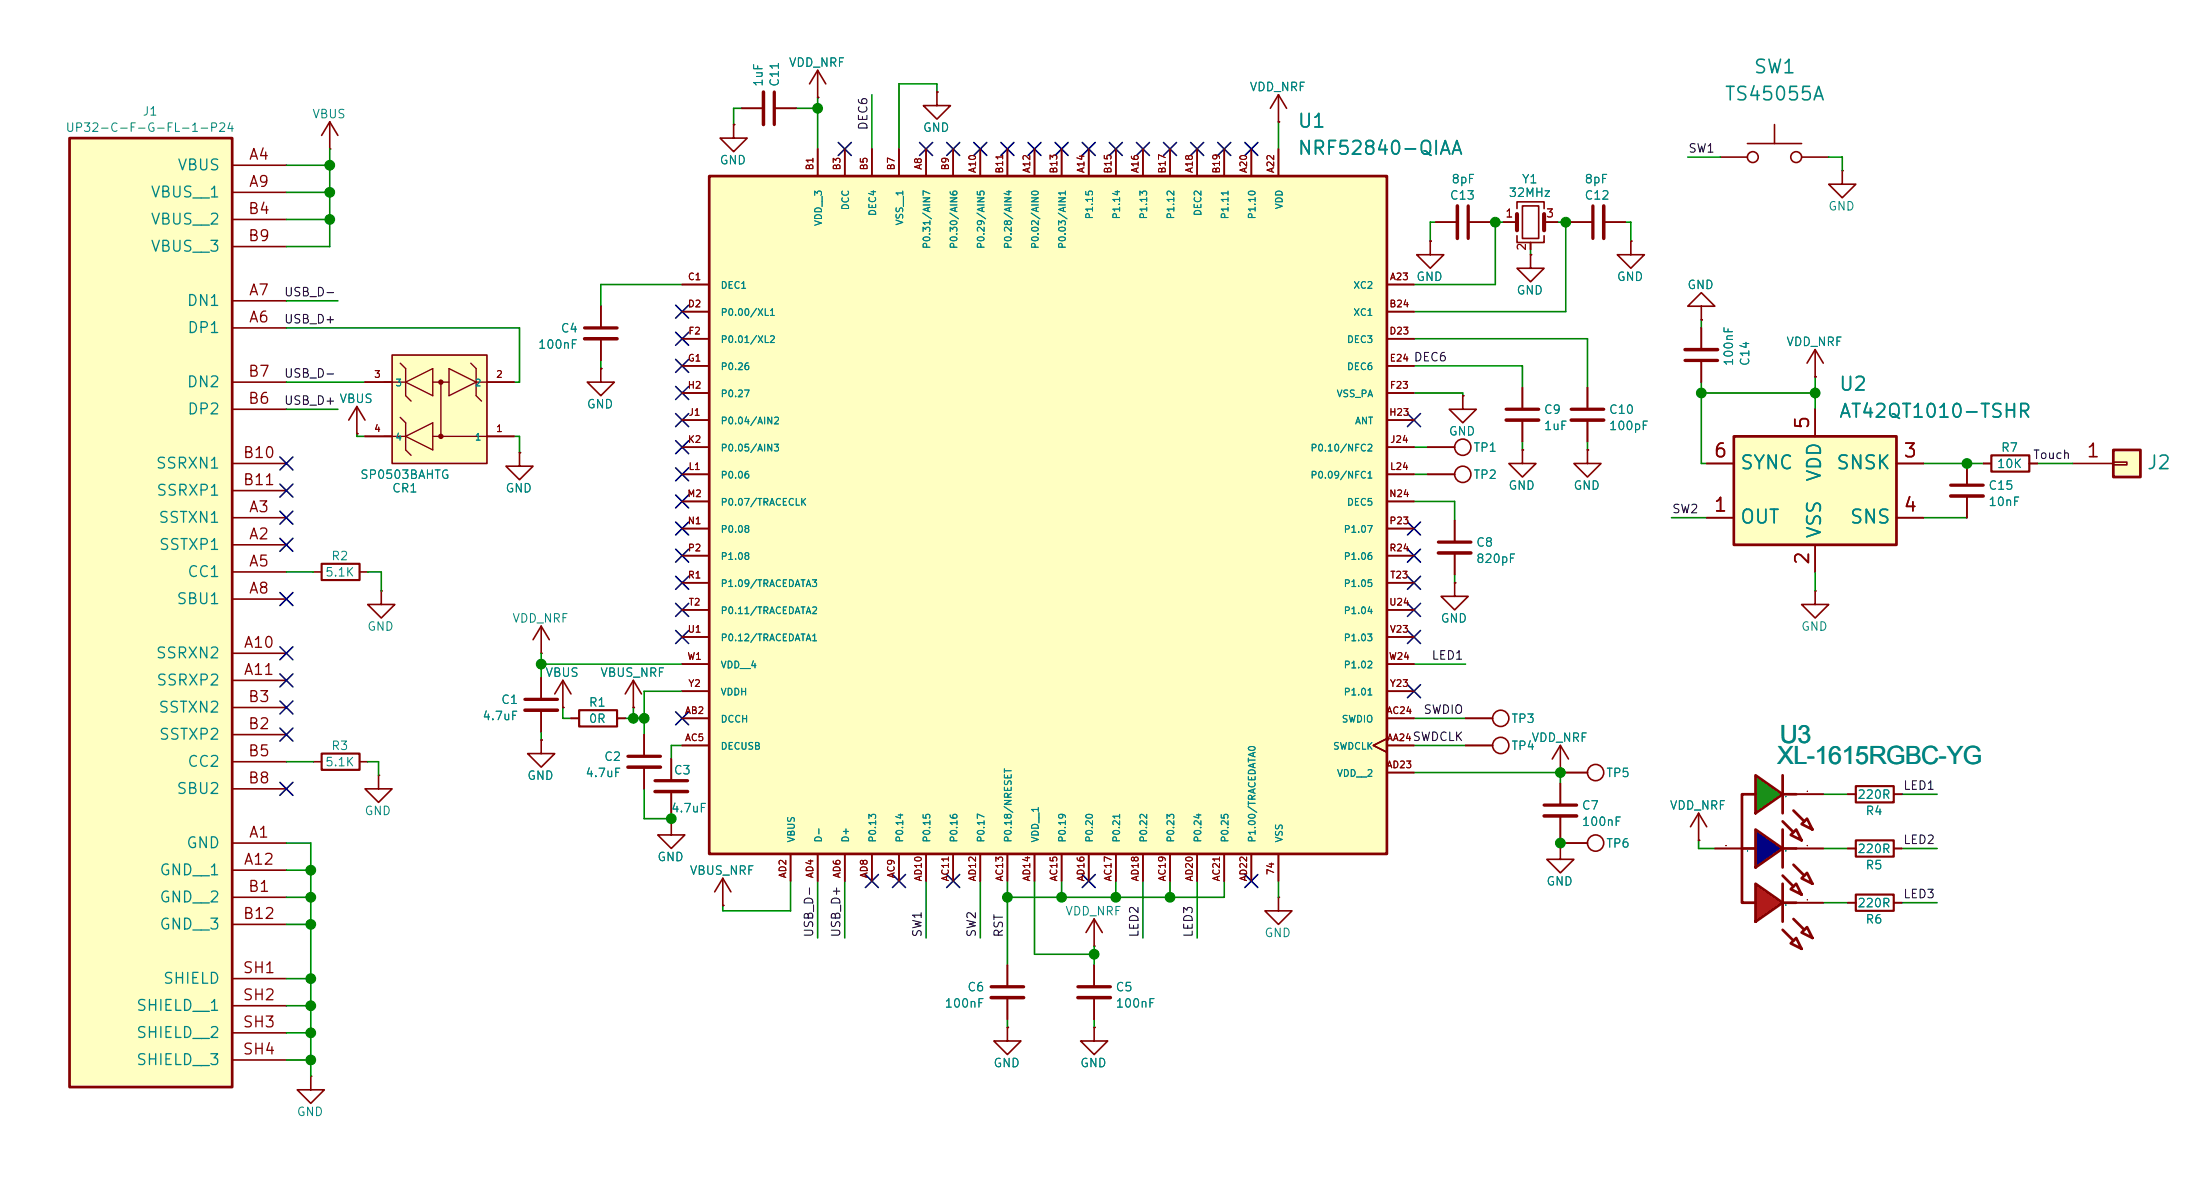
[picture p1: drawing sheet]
<svg xmlns="http://www.w3.org/2000/svg" width="206mm" height="112mm" viewBox="0 0 206 112" stroke-linecap="round" stroke-linejoin="round" font-family="sans-serif">
<g fill="none" stroke="#840000" stroke-width=".15">
<path d="M76.6 9.1h.1M76.6 6.6l-.7 1.3M76.6 6.6l.8 1.3M76.6 6.6v2.5M35.7 55.4v1.2h1.3l-1.3 1.3-1.2-1.3h1.2M35.7 55.4h.1M50.7 58.7v2.5M50.7 58.7l-.7 1.2M50.7 58.7l.8 1.2M133.8 41.9h2.5M133.8 44.4h2.5M35.5 72.6v1.3h1.2l-1.2 1.3-1.3-1.3h1.3"/>
<path d="M35.5 72.6h.1M50.7 61.2h.1M50.7 69.3v1.3h1.3l-1.3 1.3-1.3-1.3h1.3M50.7 69.3h.1M50.7 63.5v2M50.7 66.5v2.1M53.5 67.3h.8M57.8 67.3h.8M62.9 76.9v1.3h1.3l-1.3 1.3-1.3-1.3h1.3M62.9 76.9h.1"/>
<circle cx="137.1" cy="41.9" r=".76"/>
<circle cx="137.1" cy="44.4" r=".76"/>
</g>
<path d="M49.2 65.5h3" fill="none" stroke="#840000" stroke-width=".3"/>
<path d="M49.2 66.5h3" fill="none" stroke="#840000" stroke-width=".33"/>
<path d="M54.3 66.5h3.5v1.6h-3.5z" fill="none" stroke="#840000" stroke-width=".2"/>
<path d="M66.5 16.5h63.5v63.5h-63.5z" fill="#ffffc2"/>
<path d="M66.5 16.5h63.5v63.5h-63.5z" fill="none" stroke="#840000" stroke-width=".25"/>
<g fill="none" stroke="#840000" stroke-width=".15">
<path d="M76.6 14v2.5M79.2 14v2.5M81.7 14v2.5M84.2 14v2.5M86.8 14v2.5M89.3 14v2.5M91.9 14v2.5M94.4 14v2.5M96.9 14v2.5M99.5 14v2.5M102 14v2.5M104.6 14v2.5"/>
<path d="M107.1 14v2.5M109.6 14v2.5M112.2 14v2.5M114.7 14v2.5M117.3 14v2.5M119.8 14v2.5M63.9 26.7h2.6M63.9 29.2h2.6M63.9 31.7h2.6M63.9 34.3h2.6M63.9 36.8h2.6M63.9 39.4h2.6"/>
<path d="M130 26.7h2.5M130 29.2h2.5M130 31.7h2.5M130 34.3h2.5M130 36.8h2.5M130 39.4h2.5M63.9 41.9h2.6M63.9 44.4h2.6M63.9 47h2.6M63.9 49.5h2.6M63.9 52.1h2.6M63.9 54.6h2.6"/>
<path d="M63.9 57.1h2.6M63.9 59.7h2.6M130 41.9h2.5M130 44.4h2.5M130 47h2.5M130 49.5h2.5M130 52.1h2.5M130 54.6h2.5M130 57.1h2.5M130 59.7h2.5M29.4 71.4h.7M33.7 71.4h.8"/>
<path d="M52.7 66.3h.1M52.7 63.7l-.7 1.3M52.7 63.7l.8 1.3M52.7 63.7v2.6M59.3 66.3h.1M59.3 63.7l-.7 1.3M59.3 63.7l.8 1.3M59.3 63.7v2.6M60.4 68.8v2.1M60.4 71.9v2M63.9 69.8h2.6M63.9 67.3h2.6"/>
<path d="M63.9 62.2h2.6M63.9 64.8h2.6M74.1 80v2.5M76.6 80v2.5M79.2 80v2.5M81.7 80v2.5M84.2 80v2.5M86.8 80v2.5M89.3 80v2.5M91.9 80v2.5M94.4 80v2.5M96.9 80v2.5"/>
<path d="M99.5 80v2.5M102 80v2.5M104.6 80v2.5M107.1 80v2.5M109.6 80v2.5M112.2 80v2.5M114.7 80v2.5M117.3 80v2.5M119.8 80v2.5M130 69.2l-1.3 .6 1.3 .7M130 69.8h2.5M130 67.3h2.5"/>
<path d="M130 72.4h2.5M130 62.2h2.5M130 64.8h2.5M119.8 84.1v1.2h1.3l-1.3 1.3-1.3-1.3h1.3M119.8 84.1h.1"/>
</g>
<path d="M58.8 70.9h3.1" fill="none" stroke="#840000" stroke-width=".3"/>
<path d="M58.8 71.9h3.1" fill="none" stroke="#840000" stroke-width=".33"/>
<path d="M30.1 70.6h3.6v1.5h-3.6z" fill="none" stroke="#840000" stroke-width=".2"/>
<path d="M6.5 12.9h15.3v88.9h-15.3z" fill="#ffffc2"/>
<path d="M6.5 12.9h15.3v88.9h-15.3z" fill="none" stroke="#840000" stroke-width=".25"/>
<g fill="none" stroke="#840000" stroke-width=".15">
<path d="M21.8 15.5h5M21.8 18h5M30.9 14h.1M30.9 11.4l-.8 1.3M30.9 11.4l.8 1.3M30.9 11.4v2.6M68.7 11.7v1.2h-1.2l1.2 1.3 1.3-1.3h-1.3M68.7 11.7h.1M87.8 8.6v1.3h1.3l-1.3 1.3-1.3-1.3h1.3M87.8 8.6h.1M21.8 30.7h5M21.8 28.2h5"/>
<path d="M21.8 20.6h5M21.8 38.3h5M21.8 35.8h5M21.8 23.1h5M56.3 34.5v1.3h1.3l-1.3 1.3-1.3-1.3h1.3M56.3 34.5h.1M56.3 28.7v2M56.3 31.7v2.1M21.8 51h5M21.8 48.5h5M21.8 53.6h5M21.8 56.1h5"/>
<path d="M21.8 43.4h5M21.8 46h5M48.7 42.4v1.3h1.3l-1.3 1.2-1.3-1.2h1.3M48.7 42.4h.1M21.8 79h5M21.8 61.2h5M21.8 63.7h5M21.8 68.8h5M21.8 66.3h5M21.8 71.4h5M21.8 73.9h5M21.8 81.5h5"/>
<path d="M21.8 84.1h5M21.8 86.6h5M21.8 91.7h5M21.8 94.2h5M21.8 96.8h5M21.8 99.3h5M29.1 100.8v1.3h1.3l-1.3 1.3-1.2-1.3h1.2M29.1 100.8h.1"/>
</g>
<path d="M54.8 30.7h3" fill="none" stroke="#840000" stroke-width=".3"/>
<path d="M54.8 31.7h3" fill="none" stroke="#840000" stroke-width=".33"/>
<path d="M36.7 33.3h8.9v10.1h-8.9z" fill="#ffffc2"/>
<path d="M36 35.8h2M37.5 39.1l.5 .5v2.6l.5 .5M37.5 34l.5 .5v2.6l.5 .5M38 35.8l2.6-1.3v2.6zM40.6 35.8h1.5M41.3 35.8v5.1M42.1 34.5l2.5 1.3-2.5 1.3zM44.1 34l.5 .5v2.6l.5 .5M44.6 35.8h1M36 40.9h2M38 40.9l2.6-1.3v2.6zM40.6 40.9h5" fill="none" stroke="#840000" stroke-width=".13"/>
<g fill="none" stroke="#840000" stroke-width=".25">
<circle cx="41.3" cy="35.8" r=".13"/>
<circle cx="41.3" cy="40.9" r=".13"/>
</g>
<g fill="none" stroke="#840000" stroke-width=".15">
<path d="M69.5 10.1h2M72.6 10.1h2M119.8 11.4h.1M119.8 8.9l-.8 1.2M119.8 8.9l.8 1.2M119.8 8.9v2.5M142.2 19.5v-.6h2.5v.6M142.7 19.3h1.5v3h-1.5zM33.4 38.1l-.7 1.3M33.4 38.1l.8 1.3M33.4 38.1v2.5M34.2 35.8h2.5"/>
<path d="M36.7 33.3h8.9v10.1h-8.9zM45.6 35.8h2.6M134 22.6v1.3h-1.2l1.2 1.2 1.3-1.2h-1.3M134 22.6h.1M134.5 20.8h2.1M137.6 20.8h2M140.9 20.8h1.3M142.2 22.1v.6h2.5v-.6M142.7 36.3v2M142.7 39.4v2M143.4 23.9v1.2h1.3l-1.3 1.3-1.2-1.3h1.2M143.4 23.9h.1"/>
<path d="M143.4 22.7v.7M144.7 20.8h1.3M147.2 20.8h2.1M150.3 20.8h2M152.8 22.6v1.3h1.3l-1.3 1.2-1.2-1.2h1.2M152.8 22.6h.1M29.4 53.6h.7M33.4 40.6h.1M33.7 53.6h.8M34.2 40.9h2.5M45.6 40.9h2.6M62.9 71.1v2"/>
<path d="M62.9 74.2v2M173.1 79.5h.8M173.1 74.4h.8M177.5 79.5h.7M177.5 74.4h.7M67.7 84.8h.1M67.7 82.3l-.7 1.3M67.7 82.3l.8 1.3M67.7 82.3v2.5M94.4 96.3v1.2h1.3l-1.3 1.3-1.3-1.3h1.3M94.4 96.3h.1M94.4 90.4v2"/>
<path d="M94.4 93.5v2M102.5 88.6h.1M102.5 96.3v1.2h1.3l-1.3 1.3-1.2-1.3h1.2M102.5 96.3h.1M102.5 86.1v2.5M102.5 90.4v2M102.5 93.5v2M102.5 86.1l-.7 1.3M102.5 86.1l.8 1.3M173.1 84.6h.8M177.5 84.6h.7"/>
</g>
<path d="M30.1 52.8h3.6v1.5h-3.6zM173.9 78.7h3.6v1.6h-3.6zM173.9 73.6h3.6v1.6h-3.6zM173.9 83.8h3.6v1.5h-3.6z" fill="none" stroke="#840000" stroke-width=".2"/>
<path d="M72.6 8.6v3.1M137.6 19.3v3M149.3 19.3v3M141.1 38.3h3.1M61.4 73.1h3M92.9 92.4h3M101 92.4h3.1" fill="none" stroke="#840000" stroke-width=".3"/>
<path d="M71.5 8.6v3.1M136.6 19.3v3M150.3 19.3v3M141.1 39.4h3.1M61.4 74.2h3M92.9 93.5h3M101 93.5h3.1" fill="none" stroke="#840000" stroke-width=".33"/>
<path d="M142.2 20.1v1.5M144.7 20.1v1.5" fill="none" stroke="#840000" stroke-width=".38"/>
<path d="M164.5 82.8l2.5 1.8-2.5 1.7z" fill="#f00"/>
<path d="M164.5 77.7l2.5 1.8-2.5 1.8z" fill="#0000f1"/>
<path d="M164.5 72.6l2.5 1.8-2.5 1.8z" fill="#00ef00"/>
<g fill="none" stroke="#840000" stroke-width=".25">
<path d="M163.2 79.5v5.1h1.3M163.2 79.5h1.3M164.5 74.4h-1.3v5.1M164.5 77.7l2.5 1.8-2.5 1.8zM164.5 72.6l2.5 1.8-2.5 1.8zM167 72.6v3.6M167 77.7v3.6M167 79.5h1.3M167 74.4h1.3M167.8 78.2l.5-.5 .5 1zM168.8 77.2l.5-.5 .5 1zM164.5 82.8l2.5 1.8-2.5 1.7z"/>
<path d="M167 82.8v3.5M167 84.6h1.3M167.8 88.4l.5-.5 .5 1zM168.3 82.8l.5 1-1-.5zM168.8 87.4l.5-.5 .5 1zM168.8 82.3l.5-.5 .5 1z"/>
</g>
<g fill="#840000" stroke="#840000" stroke-width=".25">
<path d="M168.1 86.1l1 1z"/>
<path d="M168.1 81l1 1z"/>
<path d="M168.1 75.9l1 1z"/>
<path d="M167 87.1l1.1 1z"/>
<path d="M167 82l1.1 1z"/>
<path d="M167 76.9l1.1 1.1z"/>
</g>
<g fill="none" stroke="#840000" stroke-width=".15">
<path d="M161.2 14.7h2.5M163.7 13.4h5.1M166.3 11.7v1.7M168.8 14.7h2.6M172.6 16v1.3h1.3l-1.3 1.2-1.2-1.2h1.2M172.6 16h.1M137.1 37.1v1.2h1.2l-1.2 1.3-1.3-1.3h1.3M137.1 37.1h.1M148.8 36.3v2M148.8 39.4v2M159.4 28.7h1.3l-1.3-1.3-1.2 1.3h1.2v1.3M159.4 30h.1"/>
<path d="M159.4 30.7v2.1M159.4 33.8v2M170.1 35.3h.1M170.1 32.8l-.8 1.2M170.1 32.8l.8 1.2M170.1 32.8v2.5M137.3 69.8h2.6M137.3 67.3h2.6M146.2 79.2v1.3h1.3l-1.3 1.3-1.3-1.3h1.3M146.2 79.2h.1M146.2 72.4h.1M146.2 79h2.6"/>
<path d="M146.2 69.8l-.7 1.3M146.2 69.8l.8 1.3M146.2 69.8v2.6M146.2 73.4v2M146.2 76.4v2.1M146.2 72.4h2.6M159.2 78.7h.1M159.2 76.2l-.8 1.3M159.2 76.2l.7 1.3M159.2 76.2v2.5M160.7 79.5h2.5M168.3 79.5h2.6"/>
<path d="M168.3 74.4h2.6M168.3 84.6h2.6"/>
<circle cx="164.3" cy="14.7" r=".51"/>
<circle cx="168.3" cy="14.7" r=".51"/>
<circle cx="140.6" cy="67.3" r=".76"/>
<circle cx="140.6" cy="69.8" r=".76"/>
<circle cx="149.5" cy="79" r=".76"/>
<circle cx="149.5" cy="72.4" r=".76"/>
</g>
<path d="M147.2 38.3h3.1M157.9 33.8h3M144.7 75.4h3" fill="none" stroke="#840000" stroke-width=".3"/>
<path d="M147.2 39.4h3.1M157.9 32.8h3M144.7 76.4h3" fill="none" stroke="#840000" stroke-width=".33"/>
<path d="M162.5 40.9h15.2v10.1h-15.2z" fill="#ffffc2"/>
<path d="M162.5 40.9h15.2v10.1h-15.2z" fill="none" stroke="#840000" stroke-width=".25"/>
<g fill="none" stroke="#840000" stroke-width=".15">
<path d="M170.1 38.3v2.6M136.3 54.6v1.3h1.3l-1.3 1.2-1.3-1.2h1.3M136.3 54.6h.1M136.3 48.8v2M136.3 51.8v2M159.9 48.5h2.6M159.9 43.4h2.6M170.1 55.4v1.2h1.3l-1.3 1.3-1.3-1.3h1.3M170.1 55.4h.1M170.1 51v2.6M177.7 48.5h2.6M177.7 43.4h2.6"/>
<path d="M184.3 43.4v2.1M184.3 46.5v2M185.8 43.4h.8M190.2 43.4h.7"/>
</g>
<path d="M134.8 50.8h3M182.8 45.5h3" fill="none" stroke="#840000" stroke-width=".3"/>
<path d="M134.8 51.8h3M182.8 46.5h3" fill="none" stroke="#840000" stroke-width=".33"/>
<path d="M186.6 42.7h3.6v1.5h-3.6z" fill="none" stroke="#840000" stroke-width=".2"/>
<path d="M198 42.2h2.6v2.5h-2.6z" fill="#ffffc2"/>
<path d="M198 42.2h2.6v2.5h-2.6z" fill="none" stroke="#840000" stroke-width=".25"/>
<g fill="none" stroke="#840000" stroke-width=".15">
<path d="M68.7 11.7h.1M69.5 10.1h2M72.6 10.1h2M76.6 9.1h.1M76.6 14v2.5M79.2 14v2.5M81.7 14v2.5M84.2 14v2.5M86.8 14v2.5M87.8 8.6h.1M89.3 14v2.5M91.9 14v2.5"/>
<path d="M94.4 14v2.5M96.9 14v2.5M99.5 14v2.5M102 14v2.5M104.6 14v2.5M107.1 14v2.5M109.6 14v2.5M112.2 14v2.5M114.7 14v2.5M117.3 14v2.5M119.8 11.4h.1M119.8 14v2.5"/>
<path d="M34.2 35.8h2.5M45.6 35.8h2.6M56.3 34.5h.1M56.3 28.7v2M56.3 31.7v2.1M63.9 26.7h2.6M63.9 29.2h2.6M63.9 31.7h2.6M63.9 34.3h2.6M63.9 36.8h2.6M63.9 39.4h2.6M130 26.7h2.5"/>
<path d="M130 29.2h2.5M130 31.7h2.5M130 34.3h2.5M130 36.8h2.5M130 39.4h2.5M134 22.6h.1M134.5 20.8h2.1M137.1 37.1h.1M137.6 20.8h2M140.9 20.8h1.3M142.7 36.3v2M142.7 39.4v2"/>
<path d="M143.4 23.9h.1M143.4 22.7v.7M144.7 20.8h1.3M147.2 20.8h2.1M148.8 36.3v2M148.8 39.4v2M150.3 20.8h2M152.8 22.6h.1M159.4 30h.1M159.4 30.7v2.1M159.4 33.8v2M170.1 35.3h.1"/>
<path d="M170.1 38.3v2.6M33.4 40.6h.1M34.2 40.9h2.5M45.6 40.9h2.6M48.7 42.4h.1M63.9 41.9h2.6M63.9 44.4h2.6M63.9 47h2.6M63.9 49.5h2.6M63.9 52.1h2.6M63.9 54.6h2.6M63.9 57.1h2.6"/>
<path d="M63.9 59.7h2.6M130 41.9h2.5M130 44.4h2.5M130 47h2.5M130 49.5h2.5M130 52.1h2.5M130 54.6h2.5M130 57.1h2.5M130 59.7h2.5M133.8 41.9h2.5M133.8 44.4h2.5M136.3 54.6h.1"/>
<path d="M136.3 48.8v2M136.3 51.8v2M142.7 42.2v1.2h1.2l-1.2 1.3-1.3-1.3h1.3M142.7 42.2h.1M148.8 42.2v1.2h1.2l-1.2 1.3-1.3-1.3h1.3M148.8 42.2h.1M159.9 43.4h2.6M159.9 48.5h2.6M170.1 51v2.6M177.7 43.4h2.6M177.7 48.5h2.6M184.3 43.4v2.1"/>
<path d="M184.3 46.5v2M185.8 43.4h.8M190.2 43.4h.7M194.2 43.4h3.8M198 43.3h1.3v.2h-1.3zM50.7 69.3h.1M50.7 63.5v2M50.7 66.5v2.1M52.7 66.3h.1M53.5 67.3h.8M57.8 67.3h.8M59.3 66.3h.1"/>
<path d="M60.4 68.8v2.1M60.4 71.9v2M62.9 76.9h.1M62.9 71.1v2M62.9 74.2v2M63.9 69.8h2.6M63.9 67.3h2.6M63.9 62.2h2.6M63.9 64.8h2.6M74.1 80v2.5M76.6 80v2.5M79.2 80v2.5"/>
<path d="M81.7 80v2.5M84.2 80v2.5M86.8 80v2.5M89.3 80v2.5M91.9 80v2.5M94.4 80v2.5M96.9 80v2.5M99.5 80v2.5M102 80v2.5M104.6 80v2.5M107.1 80v2.5M109.6 80v2.5"/>
<path d="M112.2 80v2.5M114.7 80v2.5M117.3 80v2.5M119.8 80v2.5M130 69.2l-1.3 .6 1.3 .7M130 69.8h2.5M130 67.3h2.5M130 72.4h2.5M130 62.2h2.5M130 64.8h2.5M137.3 69.8h2.6M137.3 67.3h2.6"/>
<path d="M146.2 72.4h.1M146.2 79.2h.1M146.2 72.4h2.6M146.2 73.4v2M146.2 76.4v2.1M146.2 79h2.6M159.2 78.7h.1M160.7 79.5h2.5M168.3 79.5h2.6M168.3 74.4h2.6M173.1 79.5h.8M173.1 74.4h.8"/>
<path d="M177.5 79.5h.7M177.5 74.4h.7M67.7 84.8h.1M94.4 96.3h.1M94.4 90.4v2M94.4 93.5v2M102.5 96.3h.1M102.5 90.4v2M102.5 93.5v2M168.3 84.6h2.6M173.1 84.6h.8M177.5 84.6h.7"/>
</g>
<g fill="none" stroke="#008400" stroke-width=".15">
<path d="M26.8 15.5h4.1M26.8 18h4.1M30.9 14v9.1h-4.1M69.5 10.1h-.8v1.6M74.6 10.1h2M76.6 9.1v4.9M81.7 8.9v5.1M87.8 8.6v-.7h-3.6v6.1M119.8 11.4v2.6M158.2 14.7h3M171.4 14.7h1.2v1.3M26.8 28.2h4.9"/>
<path d="M26.8 38.3h4.9M26.8 20.6h4.1M26.8 35.8h7.4M26.8 30.7h21.9v5.1h-.5M56.3 33.8v.7M63.9 26.7h-7.6v2M132.5 34.3h10.2v2M132.5 31.7h16.3v4.6M132.5 36.8h4.6v.3M134.5 20.8h-.5v1.8M139.6 20.8h1.3M140.1 20.8v5.9h-7.6"/>
<path d="M143.4 23.4v.5M146 20.8h1.2M146.7 20.8v8.4h-14.2M152.3 20.8h.5v1.8M159.4 35.8v7.6h.5M159.4 30v.7M159.4 36.8h10.7M170.1 35.3v3M26.8 53.6h2.6M33.4 40.6v.3h.8M34.5 53.6h1.2v1.8M48.2 40.9h.5v1.5"/>
<path d="M132.5 47h3.8v1.8M132.5 44.4h1.3M132.5 41.9h1.3M136.3 53.8v.8M142.7 41.4v.8M148.8 41.4v.8M156.6 48.5h3.3M170.1 53.6v1.8M180.3 43.4h5.5M180.3 48.5h4M190.9 43.4h3.3M26.8 71.4h2.6"/>
<path d="M26.8 79h2.3v21.8M34.5 71.4h1v1.2M50.7 62.2h13.2M50.7 61.2v2.3M50.7 68.6v.7M52.7 66.3v1h.8M58.6 67.3h1.8M59.3 66.3v1M60.4 73.9v2.8h2.5M62.9 76.2v.7M63.9 69.8h-1v1.3M63.9 64.8h-3.5v4"/>
<path d="M132.5 62.2h4.8M132.5 67.3h4.8M132.5 72.4h13.7v1M132.5 69.8h4.8M146.2 78.5v.7M159.2 78.7v.8h1.5M170.9 79.5h2.2M170.9 74.4h2.2M178.2 79.5h3.3M178.2 74.4h3.3M26.8 84.1h2.3M26.8 81.5h2.3"/>
<path d="M26.8 86.6h2.3M26.8 94.2h2.3M26.8 91.7h2.3M26.8 96.8h2.3M26.8 99.3h2.3M74.1 82.5v2.8h-6.4v-.5M76.6 82.5v5.4M79.2 82.5v5.4M86.8 82.5v5.4M91.9 82.5v5.4M94.4 82.5v7.9M94.4 95.5v.8"/>
<path d="M96.9 82.5v6.9h5.6M99.5 82.5v1.6M102.5 88.6v1.8M102.5 95.5v.8M104.6 82.5v1.6M107.1 82.5v5.4M109.6 82.5v1.6M112.2 82.5v5.4M114.7 82.5v1.6h-20.3M119.8 82.5v1.6M170.9 84.6h2.2M178.2 84.6h3.3"/>
</g>
<g fill="none" stroke="#000084" stroke-width=".15">
<path d="M78.6 13.3l1.2 1.3M79.8 13.3l-1.2 1.3M86.2 13.3l1.2 1.3M87.4 13.3l-1.2 1.3M88.7 13.3l1.2 1.3M89.9 13.3l-1.2 1.3M91.3 13.3l1.2 1.3M92.5 13.3l-1.2 1.3M93.8 13.3l1.2 1.3M95 13.3l-1.2 1.3M96.3 13.3l1.3 1.3M97.6 13.3l-1.3 1.3"/>
<path d="M98.9 13.3l1.2 1.3M100.1 13.3l-1.2 1.3M101.4 13.3l1.2 1.3M102.6 13.3l-1.2 1.3M104 13.3l1.2 1.3M105.2 13.3l-1.2 1.3M106.5 13.3l1.2 1.3M107.7 13.3l-1.2 1.3M109 13.3l1.3 1.3M110.3 13.3l-1.3 1.3M111.6 13.3l1.2 1.3M112.8 13.3l-1.2 1.3"/>
<path d="M114.1 13.3l1.2 1.3M115.3 13.3l-1.2 1.3M116.7 13.3l1.2 1.3M117.9 13.3l-1.2 1.3M63.3 38.7l1.2 1.3M63.3 33.7l1.2 1.2M63.3 31.1l1.2 1.2M63.3 36.2l1.2 1.2M63.3 28.6l1.2 1.2M64.5 38.7l-1.2 1.3M64.5 33.7l-1.2 1.2M64.5 31.1l-1.2 1.2"/>
<path d="M64.5 36.2l-1.2 1.2M64.5 28.6l-1.2 1.2M131.9 38.7l1.2 1.3M133.1 38.7l-1.2 1.3M26.2 55.5l1.2 1.2M26.2 42.8l1.2 1.2M26.2 50.4l1.2 1.2M26.2 45.4l1.2 1.2M26.2 47.9l1.2 1.2M27.4 55.5l-1.2 1.2M27.4 42.8l-1.2 1.2M27.4 50.4l-1.2 1.2"/>
<path d="M27.4 45.4l-1.2 1.2M27.4 47.9l-1.2 1.2M63.3 51.4l1.2 1.3M63.3 41.3l1.2 1.2M63.3 48.9l1.2 1.2M63.3 46.4l1.2 1.2M63.3 43.8l1.2 1.2M63.3 59.1l1.2 1.2M63.3 54l1.2 1.2M63.3 56.5l1.2 1.2M64.5 51.4l-1.2 1.3M64.5 41.3l-1.2 1.2"/>
<path d="M64.5 48.9l-1.2 1.2M64.5 46.4l-1.2 1.2M64.5 43.8l-1.2 1.2M64.5 59.1l-1.2 1.2M64.5 54l-1.2 1.2M64.5 56.5l-1.2 1.2M131.9 48.9l1.2 1.2M131.9 51.4l1.2 1.3M131.9 54l1.2 1.2M131.9 56.5l1.2 1.2M131.9 59.1l1.2 1.2M133.1 48.9l-1.2 1.2"/>
<path d="M133.1 51.4l-1.2 1.3M133.1 54l-1.2 1.2M133.1 56.5l-1.2 1.2M133.1 59.1l-1.2 1.2M26.2 73.3l1.2 1.2M26.2 60.6l1.2 1.2M26.2 63.1l1.2 1.2M26.2 65.7l1.2 1.2M26.2 68.2l1.2 1.2M27.4 73.3l-1.2 1.2M27.4 60.6l-1.2 1.2M27.4 63.1l-1.2 1.2"/>
<path d="M27.4 65.7l-1.2 1.2M27.4 68.2l-1.2 1.2M63.3 66.7l1.2 1.2M64.5 66.7l-1.2 1.2M131.9 64.1l1.2 1.3M133.1 64.1l-1.2 1.3M81.1 81.9l1.2 1.2M82.3 81.9l-1.2 1.2M83.6 81.9l1.3 1.2M84.9 81.9l-1.3 1.2M88.7 81.9l1.2 1.2M89.9 81.9l-1.2 1.2"/>
<path d="M101.4 81.9l1.2 1.2M102.6 81.9l-1.2 1.2M116.7 81.9l1.2 1.2M117.9 81.9l-1.2 1.2"/>
</g>
<g fill="#008400" stroke="#008400" stroke-width=".09">
<circle cx="76.6" cy="10.1" r=".46"/>
<circle cx="62.9" cy="76.7" r=".46"/>
<circle cx="146.7" cy="20.8" r=".46"/>
<circle cx="140.1" cy="20.8" r=".46"/>
<circle cx="159.4" cy="36.8" r=".46"/>
<circle cx="170.1" cy="36.8" r=".46"/>
<circle cx="184.3" cy="43.4" r=".46"/>
<circle cx="146.2" cy="72.4" r=".46"/>
<circle cx="146.2" cy="79" r=".46"/>
<circle cx="109.6" cy="84.1" r=".46"/>
<circle cx="104.6" cy="84.1" r=".46"/>
<circle cx="99.5" cy="84.1" r=".46"/>
<circle cx="94.4" cy="84.1" r=".46"/>
<circle cx="102.5" cy="89.4" r=".46"/>
<circle cx="30.9" cy="18" r=".46"/>
<circle cx="30.9" cy="15.5" r=".46"/>
<circle cx="30.9" cy="20.6" r=".46"/>
<circle cx="29.1" cy="96.8" r=".46"/>
<circle cx="29.1" cy="99.3" r=".46"/>
<circle cx="29.1" cy="94.2" r=".46"/>
<circle cx="29.1" cy="91.7" r=".46"/>
<circle cx="29.1" cy="84.1" r=".46"/>
<circle cx="29.1" cy="86.6" r=".46"/>
<circle cx="29.1" cy="81.5" r=".46"/>
<circle cx="59.3" cy="67.3" r=".46"/>
<circle cx="60.4" cy="67.3" r=".46"/>
<circle cx="50.7" cy="62.2" r=".46"/>
</g>
<g font-size="2.4" fill="#008484">
<text x="166.5" y="71.6">XL-1615RGBC-YG</text>
<text x="166.8" y="69.6">U3</text>
</g>
<g font-size="1.3" fill="#008484">
<text x="161.5" y="9.7">TS45055A</text>
<text x="164.2" y="7.2">SW1</text>
<text x="121.5" y="14.8">NRF52840-QIAA</text>
<text x="121.5" y="12.3">U1</text>
<text x="172.2" y="39.5">AT42QT1010-TSHR</text>
<text x="172.2" y="36.9">U2</text>
<text x="163" y="44.3">SYNC</text>
<text x="171" y="45.2" transform="rotate(-90 171 45.2)">VDD</text>
<text x="172" y="44.3">SNSK</text>
<text x="201.1" y="44.3">J2</text>
<text x="163" y="49.4">OUT</text>
<text x="171" y="50.5" transform="rotate(-90 171 50.5)">VSS</text>
<text x="173.3" y="49.4">SNS</text>
</g>
<g font-size="1.3" fill="#840000">
<text x="169.8" y="40.3" transform="rotate(-90 169.8 40.3)">5</text>
<text x="160.5" y="43.2">6</text>
<text x="178.3" y="43.2">3</text>
<text x="195.4" y="43.2">1</text>
<text x="160.5" y="48.2">1</text>
<text x="169.8" y="53" transform="rotate(-90 169.8 53)">2</text>
<text x="178.3" y="48.2">4</text>
</g>
<g font-size="1" fill="#008484">
<text x="16.6" y="16.2">VBUS</text>
<text x="14.1" y="18.8">VBUS__1</text>
<text x="14.1" y="21.3">VBUS__2</text>
<text x="14.1" y="23.8">VBUS__3</text>
<text x="17.4" y="28.9">DN1</text>
<text x="17.5" y="31.5">DP1</text>
<text x="17.4" y="36.5">DN2</text>
<text x="17.5" y="39.1">DP2</text>
<text x="14.5" y="44.2">SSRXN1</text>
<text x="14.6" y="46.7">SSRXP1</text>
<text x="14.8" y="49.2">SSTXN1</text>
<text x="14.8" y="51.8">SSTXP1</text>
<text x="16.5" y="56.9">SBU1</text>
<text x="17.5" y="54.3">CC1</text>
<text x="14.5" y="61.9">SSRXN2</text>
<text x="14.6" y="64.5">SSRXP2</text>
<text x="14.8" y="67">SSTXN2</text>
<text x="14.8" y="69.6">SSTXP2</text>
<text x="16.5" y="74.6">SBU2</text>
<text x="17.5" y="72.1">CC2</text>
<text x="14.9" y="82.3">GND__1</text>
<text x="17.4" y="79.7">GND</text>
<text x="14.9" y="84.8">GND__2</text>
<text x="14.9" y="87.3">GND__3</text>
<text x="12.7" y="95">SHIELD__1</text>
<text x="15.2" y="92.4">SHIELD</text>
<text x="12.7" y="97.5">SHIELD__2</text>
<text x="12.7" y="100">SHIELD__3</text>
</g>
<g font-size="1" fill="#840000">
<text x="23.3" y="15.2">A4</text>
<text x="23.3" y="17.8">A9</text>
<text x="23.2" y="20.3">B4</text>
<text x="23.2" y="22.8">B9</text>
<text x="23.3" y="27.9">A7</text>
<text x="23.2" y="35.5">B7</text>
<text x="23.3" y="30.5">A6</text>
<text x="23.2" y="38.1">B6</text>
<text x="22.7" y="43.2">B10</text>
<text x="22.7" y="45.7">B11</text>
<text x="23.3" y="50.8">A2</text>
<text x="23.3" y="48.2">A3</text>
<text x="23.3" y="53.3">A5</text>
<text x="23.3" y="55.9">A8</text>
<text x="22.8" y="60.9">A10</text>
<text x="22.8" y="63.5">A11</text>
<text x="23.2" y="68.6">B2</text>
<text x="23.2" y="66">B3</text>
<text x="23.2" y="71.1">B5</text>
<text x="23.2" y="73.6">B8</text>
<text x="22.8" y="81.3">A12</text>
<text x="23.2" y="83.8">B1</text>
<text x="23.3" y="78.7">A1</text>
<text x="22.7" y="86.3">B12</text>
<text x="22.7" y="91.4">SH1</text>
<text x="22.7" y="94">SH2</text>
<text x="22.7" y="96.5">SH3</text>
<text x="22.7" y="99">SH4</text>
</g>
<g font-size=".8" fill="#008484">
<text x="13.3" y="11">J1</text>
<text x="29.2" y="11.3">VBUS</text>
<text x="71.7" y="8.2" transform="rotate(-90 71.7 8.2)">1uF</text>
<text x="73.2" y="8.2" transform="rotate(-90 73.2 8.2)">C11</text>
<text x="73.9" y="6.5">VDD_NRF</text>
<text x="117" y="8.7">VDD_NRF</text>
<text x="6.1" y="12.6">UP32-C-F-G-FL-1-P24</text>
<text x="67.4" y="15.6">GND</text>
<text x="86.4" y="12.6">GND</text>
<text x="136" y="17.4">8pF</text>
<text x="142.6" y="17.4">Y1</text>
<text x="148.4" y="17.4">8pF</text>
<text x="135.8" y="18.9">C13</text>
<text x="141.3" y="18.6">32MHz</text>
<text x="148.4" y="18.9">C12</text>
<text x="171.3" y="19.9">GND</text>
<text x="132.7" y="26.5">GND</text>
<text x="142.1" y="27.8">GND</text>
<text x="151.5" y="26.5">GND</text>
<text x="158.1" y="27.3">GND</text>
<text x="50.4" y="32.9">100nF</text>
<text x="52.5" y="31.3">C4</text>
<text x="162.6" y="34.4" transform="rotate(-90 162.6 34.4)">100nF</text>
<text x="164.1" y="34.4" transform="rotate(-90 164.1 34.4)">C14</text>
<text x="167.3" y="32.6">VDD_NRF</text>
<text x="31.7" y="38">VBUS</text>
<text x="54.9" y="38.5">GND</text>
<text x="135.7" y="41">GND</text>
<text x="144.6" y="39">C9</text>
<text x="144.6" y="40.5">1uF</text>
<text x="150.7" y="39">C10</text>
<text x="150.7" y="40.5">100pF</text>
<text x="33.7" y="45.1">SP0503BAHTG</text>
<text x="36.7" y="46.3">CR1</text>
<text x="47.3" y="46.3">GND</text>
<text x="138" y="42.5">TP1</text>
<text x="138" y="45.1">TP2</text>
<text x="141.3" y="46.1">GND</text>
<text x="147.4" y="46.1">GND</text>
<text x="186.3" y="47.6">10nF</text>
<text x="186.3" y="46.1">C15</text>
<text x="187.1" y="44">10K</text>
<text x="187.5" y="42.5">R7</text>
<text x="31" y="52.7">R2</text>
<text x="138.3" y="51.4">C8</text>
<text x="138.3" y="52.9">820pF</text>
<text x="30.4" y="54.2">5.1K</text>
<text x="34.4" y="59.3">GND</text>
<text x="48" y="58.5">VDD_NRF</text>
<text x="134.9" y="58.5">GND</text>
<text x="168.7" y="59.3">GND</text>
<text x="51.1" y="63.6">VBUS</text>
<text x="56.2" y="63.6">VBUS_NRF</text>
<text x="30.4" y="72">5.1K</text>
<text x="31" y="70.5">R3</text>
<text x="45.1" y="67.7">4.7uF</text>
<text x="46.9" y="66.1">C1</text>
<text x="55.1" y="66.4">R1</text>
<text x="55.1" y="67.9">0R</text>
<text x="56.6" y="71.5">C2</text>
<text x="141.6" y="70.5">TP4</text>
<text x="141.6" y="67.9">TP3</text>
<text x="143.5" y="69.7">VDD_NRF</text>
<text x="34.1" y="76.6">GND</text>
<text x="49.3" y="73.3">GND</text>
<text x="54.8" y="73">4.7uF</text>
<text x="62.8" y="76.3">4.7uF</text>
<text x="63.1" y="72.8">C3</text>
<text x="148.2" y="76.1">C7</text>
<text x="148.2" y="77.6">100nF</text>
<text x="150.5" y="73">TP5</text>
<text x="156.4" y="76.1">VDD_NRF</text>
<text x="174" y="75">220R</text>
<text x="174.8" y="76.6">R4</text>
<text x="61.5" y="80.9">GND</text>
<text x="64.6" y="82.1">VBUS_NRF</text>
<text x="144.8" y="83.2">GND</text>
<text x="150.5" y="79.6">TP6</text>
<text x="174" y="80.1">220R</text>
<text x="174.8" y="81.6">R5</text>
<text x="99.8" y="86">VDD_NRF</text>
<text x="118.4" y="88">GND</text>
<text x="174" y="85.2">220R</text>
<text x="174.8" y="86.7">R6</text>
<text x="88.5" y="94.6">100nF</text>
<text x="90.6" y="93.1">C6</text>
<text x="104.5" y="93.1">C5</text>
<text x="104.5" y="94.6">100nF</text>
<text x="93" y="100.2">GND</text>
<text x="101.2" y="100.2">GND</text>
<text x="27.8" y="104.8">GND</text>
</g>
<g font-size=".8">
<text x="81.5" y="12.3" transform="rotate(-90 81.5 12.3)">DEC6</text>
<text x="158.2" y="14.5">SW1</text>
<text x="26.6" y="28">USB_D-</text>
<text x="26.6" y="30.5">USB_D+</text>
<text x="26.6" y="35.6">USB_D-</text>
<text x="132.4" y="34.1">DEC6</text>
<text x="26.6" y="38.1">USB_D+ VBUS</text>
<text x="190.5" y="43.2">Touch</text>
<text x="156.6" y="48.3">SW2</text>
<text x="134.1" y="62">LED1</text>
<text x="132.3" y="69.6">SWDCLK</text>
<text x="133.3" y="67.1">SWDIO</text>
<text x="178.3" y="74.2">LED1</text>
<text x="178.3" y="79.3">LED2</text>
<text x="76.4" y="87.9" transform="rotate(-90 76.4 87.9)">USB_D-</text>
<text x="78.9" y="87.9" transform="rotate(-90 78.9 87.9)">USB_D+</text>
<text x="86.6" y="87.9" transform="rotate(-90 86.6 87.9)">SW1</text>
<text x="91.6" y="87.9" transform="rotate(-90 91.6 87.9)">SW2</text>
<text x="94.2" y="87.9" transform="rotate(-90 94.2 87.9)">RST</text>
<text x="106.9" y="87.9" transform="rotate(-90 106.9 87.9)">LED2</text>
<text x="112" y="87.9" transform="rotate(-90 112 87.9)">LED3</text>
<text x="178.3" y="84.3">LED3</text>
</g>
<g font-size=".8" fill="#840000">
<text x="141" y="20.6">1</text>
<text x="143.2" y="23.6" transform="rotate(-90 143.2 23.6)">2</text>
<text x="144.8" y="20.6">3</text>
</g>
<g font-size=".6" fill="#840000">
<text x="76.4" y="16" transform="rotate(-90 76.4 16)">B1</text>
<text x="78.9" y="16" transform="rotate(-90 78.9 16)">B3</text>
<text x="81.4" y="16" transform="rotate(-90 81.4 16)">B5</text>
<text x="84" y="16" transform="rotate(-90 84 16)">B7</text>
<text x="86.5" y="16" transform="rotate(-90 86.5 16)">A8</text>
<text x="89.1" y="16" transform="rotate(-90 89.1 16)">B9</text>
<text x="91.6" y="16.3" transform="rotate(-90 91.6 16.3)">A10</text>
<text x="94.1" y="16.3" transform="rotate(-90 94.1 16.3)">B11</text>
<text x="96.7" y="16.3" transform="rotate(-90 96.7 16.3)">A12</text>
<text x="99.2" y="16.3" transform="rotate(-90 99.2 16.3)">B13</text>
<text x="101.8" y="16.3" transform="rotate(-90 101.8 16.3)">A14</text>
<text x="104.3" y="16.3" transform="rotate(-90 104.3 16.3)">B15</text>
<text x="106.8" y="16.3" transform="rotate(-90 106.8 16.3)">A16</text>
<text x="109.4" y="16.3" transform="rotate(-90 109.4 16.3)">B17</text>
<text x="111.9" y="16.3" transform="rotate(-90 111.9 16.3)">A18</text>
<text x="114.5" y="16.3" transform="rotate(-90 114.5 16.3)">B19</text>
<text x="117" y="16.3" transform="rotate(-90 117 16.3)">A20</text>
<text x="119.5" y="16.3" transform="rotate(-90 119.5 16.3)">A22</text>
<text x="64.4" y="26.4">C1</text>
<text x="64.4" y="28.9">D2</text>
<text x="130.1" y="28.9">B24</text>
<text x="130.2" y="26.4">A23</text>
<text x="35" y="35.5">3</text>
<text x="46.4" y="35.5">2</text>
<text x="64.4" y="34">G1</text>
<text x="64.5" y="31.5">F2</text>
<text x="130.1" y="31.5">D23</text>
<text x="130.2" y="34">E24</text>
<text x="35" y="40.6">4</text>
<text x="46.4" y="40.6">1</text>
<text x="64.4" y="36.6">H2</text>
<text x="64.4" y="41.6">K2</text>
<text x="64.5" y="39.1">J1</text>
<text x="130.1" y="39.1">H23</text>
<text x="130.2" y="36.6">F23</text>
<text x="130.2" y="41.6">J24</text>
<text x="64.4" y="46.7">M2</text>
<text x="64.5" y="44.2">L1</text>
<text x="130.1" y="46.7">N24</text>
<text x="130.2" y="44.2">L24</text>
<text x="64.4" y="49.3">N1</text>
<text x="64.4" y="51.8">P2</text>
<text x="130.1" y="49.3">P23</text>
<text x="130.1" y="51.8">R24</text>
<text x="64.4" y="59.4">U1</text>
<text x="64.4" y="54.3">R1</text>
<text x="64.5" y="56.9">T2</text>
<text x="130.1" y="56.9">U24</text>
<text x="130.2" y="59.4">V23</text>
<text x="130.2" y="54.3">T23</text>
<text x="64.4" y="62">W1</text>
<text x="64.5" y="64.5">Y2</text>
<text x="130.1" y="62">W24</text>
<text x="130.2" y="64.5">Y23</text>
<text x="64.1" y="67">AB2</text>
<text x="64.1" y="69.6">AC5</text>
<text x="129.9" y="67">AC24</text>
<text x="129.9" y="69.6">AA24</text>
<text x="129.9" y="72.1">AD23</text>
<text x="73.8" y="82.3" transform="rotate(-90 73.8 82.3)">AD2</text>
<text x="76.4" y="82.3" transform="rotate(-90 76.4 82.3)">AD4</text>
<text x="78.9" y="82.3" transform="rotate(-90 78.9 82.3)">AD6</text>
<text x="81.4" y="82.3" transform="rotate(-90 81.4 82.3)">AD8</text>
<text x="84" y="82.3" transform="rotate(-90 84 82.3)">AC9</text>
<text x="86.5" y="82.6" transform="rotate(-90 86.5 82.6)">AD10</text>
<text x="89.1" y="82.6" transform="rotate(-90 89.1 82.6)">AC11</text>
<text x="91.6" y="82.6" transform="rotate(-90 91.6 82.6)">AD12</text>
<text x="94.1" y="82.6" transform="rotate(-90 94.1 82.6)">AC13</text>
<text x="96.7" y="82.6" transform="rotate(-90 96.7 82.6)">AD14</text>
<text x="99.2" y="82.6" transform="rotate(-90 99.2 82.6)">AC15</text>
<text x="101.8" y="82.6" transform="rotate(-90 101.8 82.6)">AD16</text>
<text x="104.3" y="82.6" transform="rotate(-90 104.3 82.6)">AC17</text>
<text x="106.8" y="82.6" transform="rotate(-90 106.8 82.6)">AD18</text>
<text x="109.4" y="82.6" transform="rotate(-90 109.4 82.6)">AC19</text>
<text x="111.9" y="82.6" transform="rotate(-90 111.9 82.6)">AD20</text>
<text x="114.5" y="82.6" transform="rotate(-90 114.5 82.6)">AC21</text>
<text x="117" y="82.6" transform="rotate(-90 117 82.6)">AD22</text>
<text x="119.5" y="82" transform="rotate(-90 119.5 82)">74</text>
</g>
<g font-size=".6" fill="#008484">
<text x="77.2" y="21.2" transform="rotate(-90 77.2 21.2)">VDD__3</text>
<text x="79.7" y="19.7" transform="rotate(-90 79.7 19.7)">DCC</text>
<text x="82.2" y="20.3" transform="rotate(-90 82.2 20.3)">DEC4</text>
<text x="84.8" y="21.2" transform="rotate(-90 84.8 21.2)">VSS__1</text>
<text x="87.3" y="23.4" transform="rotate(-90 87.3 23.4)">P0.31/AIN7</text>
<text x="89.9" y="23.4" transform="rotate(-90 89.9 23.4)">P0.30/AIN6</text>
<text x="92.4" y="23.4" transform="rotate(-90 92.4 23.4)">P0.29/AIN5</text>
<text x="94.9" y="23.4" transform="rotate(-90 94.9 23.4)">P0.28/AIN4</text>
<text x="97.5" y="23.4" transform="rotate(-90 97.5 23.4)">P0.02/AIN0</text>
<text x="100" y="23.4" transform="rotate(-90 100 23.4)">P0.03/AIN1</text>
<text x="102.6" y="20.6" transform="rotate(-90 102.6 20.6)">P1.15</text>
<text x="105.1" y="20.6" transform="rotate(-90 105.1 20.6)">P1.14</text>
<text x="107.6" y="20.6" transform="rotate(-90 107.6 20.6)">P1.13</text>
<text x="110.2" y="20.6" transform="rotate(-90 110.2 20.6)">P1.12</text>
<text x="112.7" y="20.3" transform="rotate(-90 112.7 20.3)">DEC2</text>
<text x="115.3" y="20.6" transform="rotate(-90 115.3 20.6)">P1.11</text>
<text x="117.8" y="20.6" transform="rotate(-90 117.8 20.6)">P1.10</text>
<text x="120.3" y="19.7" transform="rotate(-90 120.3 19.7)">VDD</text>
<text x="67.5" y="27.2">DEC1</text>
<text x="67.5" y="29.7">P0.00/XL1</text>
<text x="126.8" y="27.2">XC2</text>
<text x="126.8" y="29.7">XC1</text>
<text x="67.5" y="32.3">P0.01/XL2</text>
<text x="67.5" y="34.8">P0.26</text>
<text x="126.2" y="32.3">DEC3</text>
<text x="126.2" y="34.8">DEC6</text>
<text x="37" y="36.3">3</text>
<text x="37" y="41.4">4</text>
<text x="44.4" y="41.4">1</text>
<text x="44.4" y="36.3">2</text>
<text x="67.5" y="37.4">P0.27</text>
<text x="67.5" y="39.9">P0.04/AIN2</text>
<text x="125.2" y="37.4">VSS_PA</text>
<text x="126.9" y="39.9">ANT</text>
<text x="67.5" y="42.4">P0.05/AIN3</text>
<text x="67.5" y="45">P0.06</text>
<text x="67.5" y="47.5">P0.07/TRACECLK</text>
<text x="122.7" y="42.4">P0.10/NFC2</text>
<text x="122.7" y="45">P0.09/NFC1</text>
<text x="126.2" y="47.5">DEC5</text>
<text x="67.5" y="50.1">P0.08</text>
<text x="67.5" y="52.6">P1.08</text>
<text x="125.9" y="50.1">P1.07</text>
<text x="125.9" y="52.6">P1.06</text>
<text x="67.5" y="55.1">P1.09/TRACEDATA3</text>
<text x="67.5" y="57.7">P0.11/TRACEDATA2</text>
<text x="125.9" y="55.1">P1.05</text>
<text x="125.9" y="57.7">P1.04</text>
<text x="67.5" y="60.2">P0.12/TRACEDATA1</text>
<text x="67.5" y="62.8">VDD__4</text>
<text x="67.5" y="65.3">VDDH</text>
<text x="125.9" y="60.2">P1.03</text>
<text x="125.9" y="62.8">P1.02</text>
<text x="125.9" y="65.3">P1.01</text>
<text x="67.5" y="67.8">DCCH</text>
<text x="67.5" y="70.4">DECUSB</text>
<text x="124.9" y="70.4">SWDCLK</text>
<text x="125.7" y="67.8">SWDIO</text>
<text x="125.2" y="72.9">VDD__2</text>
<text x="74.6" y="79" transform="rotate(-90 74.6 79)">VBUS</text>
<text x="77.2" y="79" transform="rotate(-90 77.2 79)">D-</text>
<text x="79.7" y="79" transform="rotate(-90 79.7 79)">D+</text>
<text x="82.2" y="79" transform="rotate(-90 82.2 79)">P0.13</text>
<text x="84.8" y="79" transform="rotate(-90 84.8 79)">P0.14</text>
<text x="87.3" y="79" transform="rotate(-90 87.3 79)">P0.15</text>
<text x="89.9" y="79" transform="rotate(-90 89.9 79)">P0.16</text>
<text x="92.4" y="79" transform="rotate(-90 92.4 79)">P0.17</text>
<text x="94.9" y="79" transform="rotate(-90 94.9 79)">P0.18/NRESET</text>
<text x="97.5" y="79" transform="rotate(-90 97.5 79)">VDD__1</text>
<text x="100" y="79" transform="rotate(-90 100 79)">P0.19</text>
<text x="102.6" y="79" transform="rotate(-90 102.6 79)">P0.20</text>
<text x="105.1" y="79" transform="rotate(-90 105.1 79)">P0.21</text>
<text x="107.6" y="79" transform="rotate(-90 107.6 79)">P0.22</text>
<text x="110.2" y="79" transform="rotate(-90 110.2 79)">P0.23</text>
<text x="112.7" y="79" transform="rotate(-90 112.7 79)">P0.24</text>
<text x="115.3" y="79" transform="rotate(-90 115.3 79)">P0.25</text>
<text x="117.8" y="79" transform="rotate(-90 117.8 79)">P1.00/TRACEDATA0</text>
<text x="120.3" y="79" transform="rotate(-90 120.3 79)">VSS</text>
</g>
</svg>
